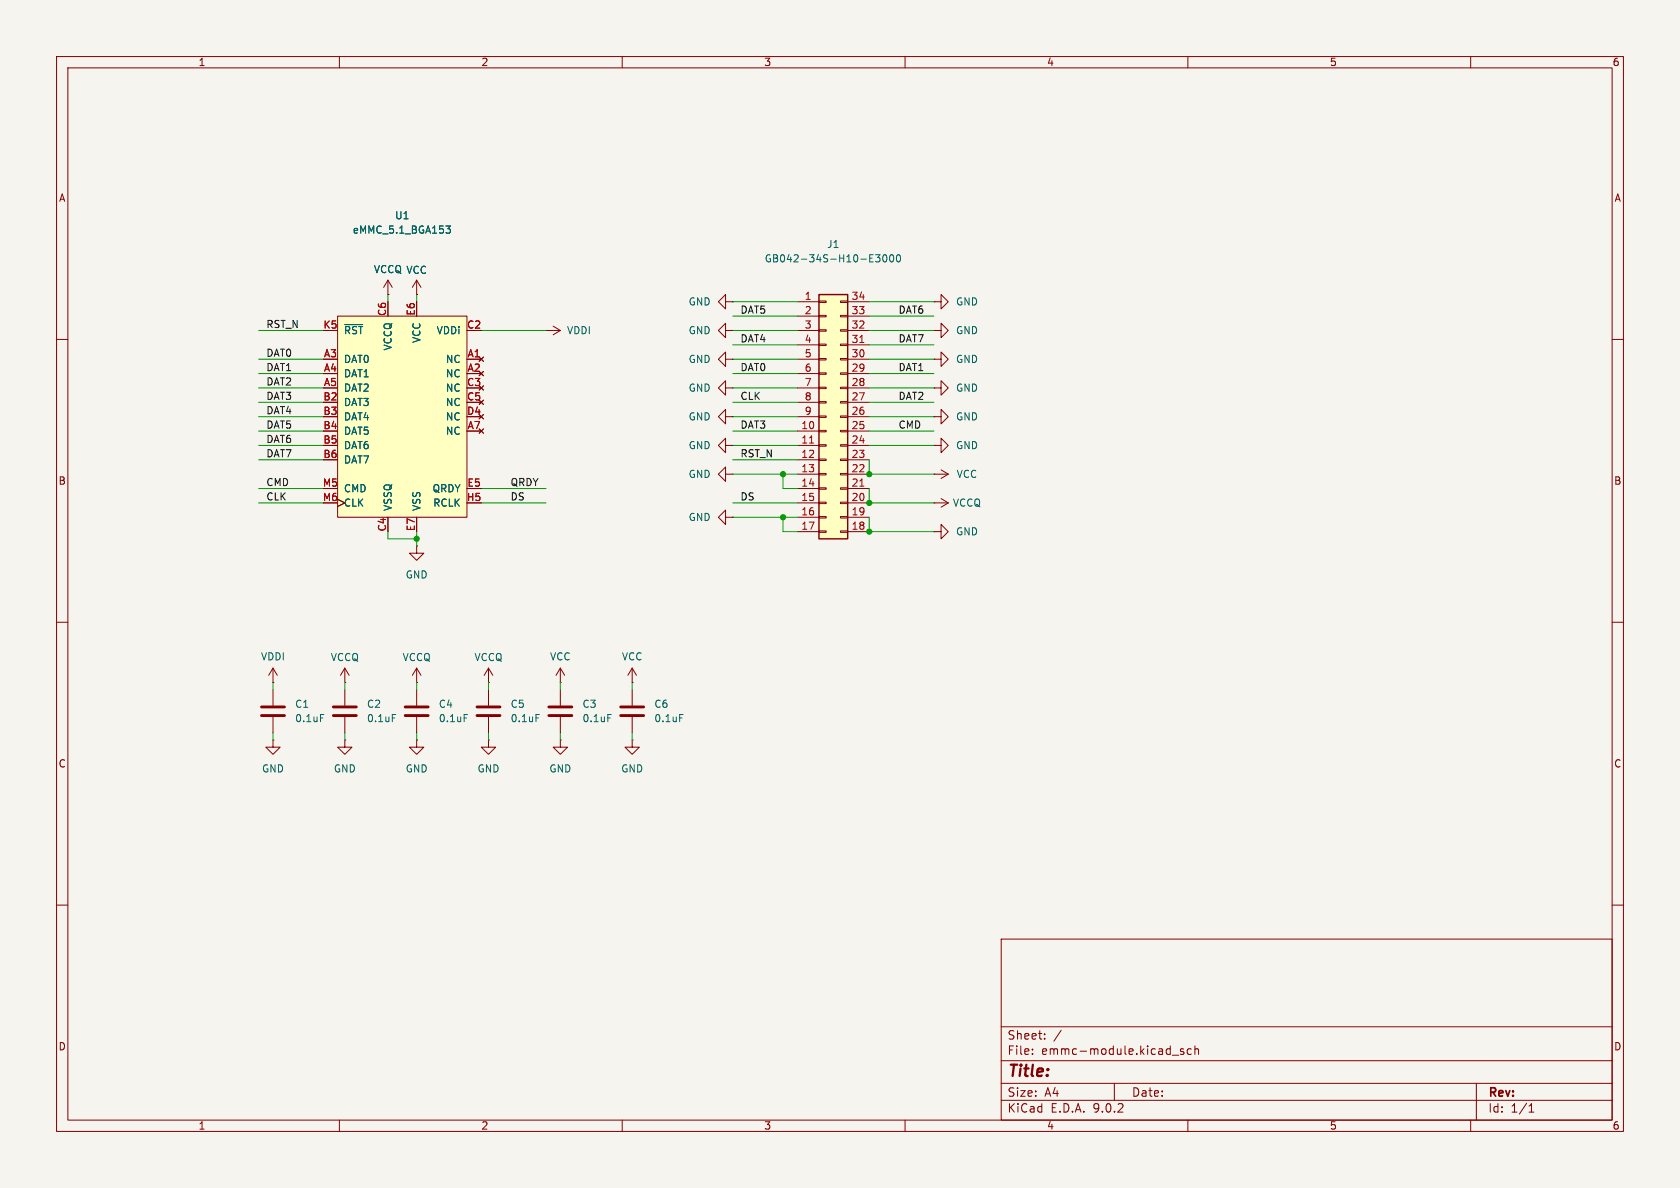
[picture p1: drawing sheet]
<svg xmlns="http://www.w3.org/2000/svg" width="297mm" height="210mm" viewBox="0 0 297 210" stroke-linecap="round" stroke-linejoin="round" font-family="sans-serif">
<path d="M0 0h297v210h-297z" fill="#f5f4ef" stroke="#f5f4ef" stroke-width=".18"/>
<g fill="none" stroke="#840000" stroke-width=".18">
<path d="M10 10h277v190h-277zM12 12h273v186h-273zM60 10v2M110 10v2M160 10v2M210 10v2M260 10v2M10 60h2M165.1 78.7h1.3v-1.2l1.2 1.2-1.2 1.3v-1.3M165.1 78.7h.1M165.1 68.6h1.3v-1.3l1.2 1.3-1.2 1.3v-1.3M165.1 68.6h.1"/>
<path d="M285 60h2M10 110h2M111.8 118.1l-.8 1.3M111.8 118.1l.7 1.3M111.8 118.1v2.6M285 110h2M48.3 130.8v1.3h1.2l-1.2 1.3-1.3-1.3h1.3M48.3 130.8h.1M99.1 130.8v1.3h1.2l-1.2 1.3-1.3-1.3h1.3M99.1 130.8h.1M111.8 120.7h.1M10 160h2"/>
<path d="M177 166h108v32h-108zM285 160h2M60 198v2M110 198v2M160 198v2M177 194.5h108M177 191.5h108M177 187.5h108M177 181.5h108M182.5 186.3v.1M182.5 185.5v.1M184.7 183.6v.1"/>
<path d="M184.7 182.8v.1M187.6 182.1l-1.3 2M197 191.5v3M207.2 186.5h1.2M209.2 185.5l-.3-.1-.2 .2v.2l.5 .2v.3h-.5M210 198v2M210.6 185.5l-.4-.1-.3 .3v.4l.1 .2h.6M211.2 185.5l.3-.1 .3 .1 .1 .9M211.2 184.9v1.5M260 198v2M261 191.5v6.5M270.3 196.6h.9"/>
<path d="M270.3 195.5l.4-.4v1.5"/>
</g>
<path d="M144.8 52.1h5.1v43.2h-5.1z" fill="#ffffc2"/>
<path d="M144.8 52.1h5.1v43.2h-5.1z" fill="none" stroke="#840000" stroke-width=".25"/>
<g fill="none" stroke="#840000" stroke-width=".18">
<path d="M68.6 52.1h.1M68.6 49.5l-.8 1.3M68.6 49.5l.7 1.3M68.6 49.5v2.6M73.7 52.1h.1M73.7 49.5l-.8 1.3M73.7 49.5l.7 1.3M73.7 49.5v2.6M128.3 58.4v-1.2l-1.3 1.2 1.3 1.3v-1.3h1.2M129.5 58.4h.1M141 53.3h3.8M141 55.9h3.8"/>
<path d="M141 58.4h3.8M144.8 53.2h1.2v.3h-1.2zM144.8 55.8h1.2v.2h-1.2zM144.8 58.3h1.2v.2h-1.2zM148.6 53.2h1.3v.3h-1.3zM148.6 55.8h1.3v.2h-1.3zM148.6 58.3h1.3v.2h-1.3zM149.9 53.3h3.8M149.9 55.9h3.8M149.9 58.4h3.8M128.3 73.7v-1.3l-1.3 1.3 1.3 1.2v-1.2h1.2M128.3 78.7v-1.2l-1.3 1.2 1.3 1.3v-1.3h1.2"/>
<path d="M128.3 63.5v-1.3l-1.3 1.3 1.3 1.3v-1.3h1.2M129.5 73.7h.1M129.5 78.7h.1M129.5 63.5h.1M141 61h3.8M141 63.5h3.8M141 66h3.8M141 68.6h3.8M141 71.1h3.8M141 73.7h3.8M141 76.2h3.8M141 78.7h3.8"/>
<path d="M144.8 60.8h1.2v.3h-1.2zM144.8 63.4h1.2v.2h-1.2zM144.8 65.9h1.2v.3h-1.2zM144.8 68.5h1.2v.2h-1.2zM144.8 71h1.2v.2h-1.2zM144.8 73.5h1.2v.3h-1.2zM144.8 76.1h1.2v.2h-1.2zM144.8 78.6h1.2v.3h-1.2zM148.6 60.8h1.3v.3h-1.3zM148.6 63.4h1.3v.2h-1.3zM148.6 65.9h1.3v.3h-1.3zM148.6 68.5h1.3v.2h-1.3z"/>
<path d="M148.6 71h1.3v.2h-1.3zM148.6 73.5h1.3v.3h-1.3zM148.6 76.1h1.3v.2h-1.3zM148.6 78.6h1.3v.3h-1.3zM149.9 61h3.8M149.9 63.5h3.8M149.9 66h3.8M149.9 68.6h3.8M149.9 71.1h3.8M149.9 73.7h3.8M149.9 76.2h3.8M149.9 78.7h3.8"/>
<path d="M165.1 73.7h1.3v-1.3l1.2 1.3-1.2 1.2v-1.2M165.1 73.7h.1M73.7 96.5v1.3h1.2l-1.2 1.3-1.3-1.3h1.3M73.7 96.5h.1M128.3 83.8v-1.2l-1.3 1.2 1.3 1.3v-1.3h1.2M128.3 91.4v-1.2l-1.3 1.2 1.3 1.3v-1.3h1.2M129.5 83.8h.1M129.5 91.4h.1M141 81.3h3.8M141 83.8h3.8M141 86.4h3.8M141 88.9h3.8"/>
<path d="M141 91.4h3.8M141 94h3.8M144.8 81.2h1.2v.2h-1.2zM144.8 83.7h1.2v.2h-1.2zM144.8 86.2h1.2v.3h-1.2zM144.8 88.8h1.2v.2h-1.2zM144.8 91.3h1.2v.3h-1.2zM144.8 93.9h1.2v.2h-1.2zM148.6 81.2h1.3v.2h-1.3zM148.6 83.7h1.3v.2h-1.3zM148.6 86.2h1.3v.3h-1.3zM148.6 88.8h1.3v.2h-1.3z"/>
<path d="M148.6 91.3h1.3v.3h-1.3zM148.6 93.9h1.3v.2h-1.3zM149.9 81.3h3.8M149.9 83.8h3.8M149.9 86.4h3.8M149.9 88.9h3.8M149.9 91.4h3.8M149.9 94h3.8M48.3 118.1l-.8 1.3M48.3 118.1l.7 1.3M48.3 118.1v2.6M61 118.1l-.8 1.3"/>
<path d="M61 118.1l.7 1.3M61 118.1v2.6M48.3 120.7h.1M48.3 121.9v2.8M48.3 126.7v2.8M61 120.7h.1"/>
</g>
<path d="M143.1 78.3h.7M152 60.5h.7M152 85.9h.7" fill="none" stroke="#a90000" stroke-width=".18"/>
<path d="M154.8 45h.8l-.4 .5 .3 .1v.6l-.2 .1-.5-.1M156.2 45.2l.2-.2a.68 .68 0 0 1 .4 .7 .68 .68 0 0 1-.4 .6l-.2-.1-.1-.4zM157.4 45.1l.2-.1a.68 .68 0 0 1 .4 .7 .68 .68 0 0 1-.4 .6 .84 .84 0 0 1-.2-1.2zM158.6 45.2l.2-.2a.68 .68 0 0 1 .4 .7 .68 .68 0 0 1-.4 .6l-.2-.1-.1-.4zM56.7 126.3h.6" fill="none" stroke="#006464" stroke-width=".18"/>
<path d="M46.2 126.5h4.1M46.2 125h4.1" fill="none" stroke="#840000" stroke-width=".51"/>
<path d="M59.7 55.9h22.8v35.5h-22.8z" fill="#ffffc2"/>
<g fill="none" stroke="#840000" stroke-width=".18">
<path d="M59.7 55.9h22.8v35.5h-22.8zM68.6 52.1h.1M73.7 52.1h.1M96.5 58.4h.1M96.5 58.4h2.6M97.8 57.7l1.3 .7M99.1 58.4l-1.3 .8M128.3 53.3v-1.2l-1.3 1.2 1.3 1.3v-1.3h1.2M129.5 53.3h.1M165.1 58.4h1.3v-1.2l1.2 1.2-1.2 1.3v-1.3M165.1 58.4h.1M165.1 53.3h1.3v-1.2l1.2 1.2-1.2 1.3v-1.3"/>
<path d="M165.1 53.3h.1M82.5 63.5h2.6M84.7 63.1l.8 .8M84.7 65.7l.8 .7M84.7 68.2l.8 .8M84.7 70.7l.8 .8M84.7 73.3l.8 .7M84.7 75.8l.8 .8M85.5 63.1l-.8 .8M85.5 65.7l-.8 .7M85.5 68.2l-.8 .8M85.5 70.7l-.8 .8"/>
<path d="M85.5 73.3l-.8 .7M85.5 75.8l-.8 .8M128.3 68.6v-1.3l-1.3 1.3 1.3 1.3v-1.3h1.2M129.5 68.6h.1M165.1 63.5h1.3v-1.3l1.2 1.3-1.2 1.3v-1.3M165.1 63.5h.1M59.7 88.3l1.3 .6-1.3 .6M165.1 83.8h.1M165.1 94h1.3v-1.3l1.2 1.3-1.2 1.3v-1.3M165.1 94h.1M165.1 88.9h.1M165.1 83.8h2.5"/>
<path d="M165.1 88.9h2.5M166.4 83.1l1.2 .7M166.4 88.1l1.2 .8M167.6 83.8l-1.2 .8M167.6 88.9l-1.2 .8M73.7 118.1l-.8 1.3M73.7 118.1l.7 1.3M73.7 118.1v2.6M86.4 118.1v2.6M86.4 118.1l-.8 1.3M86.4 118.1l.7 1.3M99.1 118.1v2.6"/>
<path d="M99.1 118.1l-.8 1.3M99.1 118.1l.7 1.3M61 130.8v1.3h1.2l-1.2 1.3-1.3-1.3h1.3M61 130.8h.1M61 121.9v2.8M61 126.7v2.8M73.7 130.8v1.3h1.2l-1.2 1.3-1.3-1.3h1.3M73.7 130.8h.1M73.7 120.7h.1M73.7 121.9v2.8M73.7 126.7v2.8M86.4 130.8v1.3h1.2l-1.2 1.3-1.3-1.3h1.3"/>
<path d="M86.4 130.8h.1M86.4 120.7h.1M86.4 121.9v2.8M86.4 126.7v2.8M99.1 120.7h.1M99.1 121.9v2.8M99.1 126.7v2.8M111.8 130.8v1.3h1.2l-1.2 1.3-1.3-1.3h1.3M111.8 130.8h.1M111.8 121.9v2.8M111.8 126.7v2.8"/>
</g>
<path d="M78.8 39.9h.8l-.4 .5 .4 .2v.4l-.2 .2h-.4M60.9 57.4h3.2M69.4 126.3h.6M82.1 126.3h.6M94.8 126.3h.6M107.5 126.3h.6M120.2 126.3h.6" fill="none" stroke="#006464" stroke-width=".18"/>
<path d="M58.9 126.5h4.1M58.9 125h4.1M71.6 126.5h4.1M71.6 125h4.1M84.3 126.5h4.1M84.3 125h4.1M97 126.5h4.1M97 125h4.1M109.7 126.5h4.1M109.7 125h4.1" fill="none" stroke="#840000" stroke-width=".51"/>
<g fill="none" stroke="#009600" stroke-width=".18">
<path d="M45.7 58.4h11.4M68.6 52.1v1.2M73.7 52.1v1.2M85.1 58.4h11.4M129.5 58.4h11.5M129.5 55.9h11.5M129.5 53.3h11.5M153.7 58.4h11.4M153.7 55.9h11.4M153.7 53.3h11.4M45.7 78.7h11.4M45.7 66h11.4"/>
<path d="M45.7 68.6h11.4M45.7 73.7h11.4M45.7 76.2h11.4M45.7 63.5h11.4M45.7 71.1h11.4M129.5 78.7h11.5M129.5 66h11.5M129.5 68.6h11.5M129.5 73.7h11.5M129.5 76.2h11.5M129.5 63.5h11.5M129.5 71.1h11.5"/>
<path d="M129.5 61h11.5M153.7 78.7h11.4M153.7 66h11.4M153.7 68.6h11.4M153.7 73.7h11.4M153.7 76.2h11.4M153.7 63.5h11.4M153.7 71.1h11.4M153.7 61h11.4M45.7 88.9h11.4M45.7 86.4h11.4M45.7 81.3h11.4"/>
<path d="M68.6 94v1.3h5.1M73.7 94v2.5M85.1 88.9h11.4M85.1 86.4h11.4M129.5 88.9h11.5M129.5 91.4h11.5M129.5 83.8h11.5M129.5 81.3h11.5M138.4 91.4v2.6h2.6M138.4 83.8v2.6h2.6M153.7 91.4v2.6h11.4M153.7 81.3v2.5h11.4"/>
<path d="M153.7 86.4v2.5h11.4M48.3 120.7v1.2M48.3 129.5v1.3M61 120.7v1.2M61 129.5v1.3M73.7 120.7v1.2M73.7 129.5v1.3M86.4 120.7v1.2M86.4 129.5v1.3M99.1 120.7v1.2M99.1 129.5v1.3M111.8 120.7v1.2"/>
<path d="M111.8 129.5v1.3"/>
</g>
<g fill="#009600" stroke="#009600" stroke-width=".18">
<circle cx="138.4" cy="91.4" r=".46"/>
<circle cx="138.4" cy="83.8" r=".46"/>
<circle cx="153.7" cy="83.8" r=".46"/>
<circle cx="153.7" cy="88.9" r=".46"/>
<circle cx="153.7" cy="94" r=".46"/>
<circle cx="73.7" cy="95.3" r=".46"/>
</g>
<text font-size="2.8" fill="#840000" x="178" y="190.9">Title:</text>
<g font-size="2.1" fill="#840000">
<text x="178" y="184">Sheet:</text>
<text x="178" y="186.7">File:</text>
<text x="184.1" y="186.7">emmc-module.kicad_sch</text>
<text x="178" y="196.9">KiCad</text>
<text x="178" y="194.1">Size:</text>
<text x="184.7" y="194.1">A4</text>
<text x="185.7" y="196.9">E.D.A.</text>
<text x="193.3" y="196.9">9.0.2</text>
<text x="200" y="194.1">Date:</text>
<text x="263" y="194.3">Rev:</text>
<text x="263" y="196.9">Id:</text>
<text x="267.1" y="196.9">1/1</text>
</g>
<g font-size="1.8" fill="#840000">
<text x="35" y="11.9">1</text>
<text x="85" y="11.9">2</text>
<text x="135" y="11.9">3</text>
<text x="185" y="11.9">4</text>
<text x="235" y="11.9">5</text>
<text x="285" y="11.9">6</text>
<text x="10.3" y="35.9">A</text>
<text x="285.3" y="35.9">A</text>
<text x="10.3" y="85.9">B</text>
<text x="285.3" y="85.9">B</text>
<text x="10.3" y="135.9">C</text>
<text x="285.3" y="135.9">C</text>
<text x="10.3" y="185.9">D</text>
<text x="285.3" y="185.9">D</text>
<text x="35" y="199.9">1</text>
<text x="85" y="199.9">2</text>
<text x="135" y="199.9">3</text>
<text x="185" y="199.9">4</text>
<text x="235" y="199.9">5</text>
<text x="285" y="199.9">6</text>
</g>
<g font-size="1.8" fill="#006464">
<text x="62.3" y="41.5">eMMC_5.1_BGA153</text>
<text x="69.7" y="39">U1</text>
<text x="135.1" y="46.6">GB042-34S-H10-E3000</text>
<text x="146.1" y="44">J1</text>
<text x="66" y="48.5">VCCQ VCC</text>
<text x="60.7" y="59.3">~{RST}</text>
<text x="77.1" y="59.3">VDDi</text>
<text x="100.1" y="59.3">VDDI</text>
<text x="121.6" y="59.3">GND</text>
<text x="121.6" y="54.2">GND</text>
<text x="168.9" y="59.3">GND</text>
<text x="168.9" y="54.2">GND</text>
<text x="60.7" y="64.4">DAT0</text>
<text x="69.4" y="62.1" transform="rotate(-90 69.4 62.1)">VCCQ</text>
<text x="74.5" y="60.7" transform="rotate(-90 74.5 60.7)">VCC</text>
<text x="78.7" y="64.4">NC</text>
<text x="121.6" y="64.4">GND</text>
<text x="168.9" y="64.4">GND</text>
<text x="60.7" y="66.9">DAT1</text>
<text x="60.7" y="69.4">DAT2</text>
<text x="60.7" y="72">DAT3</text>
<text x="78.7" y="66.9">NC</text>
<text x="78.7" y="69.4">NC</text>
<text x="78.7" y="72">NC</text>
<text x="121.6" y="69.4">GND</text>
<text x="168.9" y="69.4">GND</text>
<text x="60.7" y="74.5">DAT4</text>
<text x="60.7" y="77.1">DAT5</text>
<text x="78.7" y="74.5">NC</text>
<text x="78.7" y="77.1">NC</text>
<text x="121.6" y="74.5">GND</text>
<text x="168.9" y="74.5">GND</text>
<text x="60.7" y="79.6">DAT6</text>
<text x="60.7" y="82.1">DAT7</text>
<text x="121.6" y="79.6">GND</text>
<text x="168.9" y="79.6">GND</text>
<text x="60.7" y="87.2">CMD</text>
<text x="60.7" y="89.8">CLK</text>
<text x="76.4" y="87.2">QRDY</text>
<text x="76.5" y="89.8">RCLK</text>
<text x="121.6" y="84.7">GND</text>
<text x="168.4" y="89.8">VCCQ</text>
<text x="169" y="84.7">VCC</text>
<text x="69.4" y="90.4" transform="rotate(-90 69.4 90.4)">VSSQ</text>
<text x="74.5" y="90.4" transform="rotate(-90 74.5 90.4)">VSS</text>
<text x="121.6" y="92.3">GND</text>
<text x="168.9" y="94.8">GND</text>
<text x="71.6" y="102.5">GND</text>
<text x="46" y="116.9">VDDI</text>
<text x="58.4" y="117.1">VCCQ</text>
<text x="71.1" y="117.1">VCCQ</text>
<text x="83.8" y="117.1">VCCQ</text>
<text x="97.1" y="116.9">VCC</text>
<text x="109.8" y="116.9">VCC</text>
<text x="52.1" y="125.3">C1</text>
<text x="64.8" y="125.3">C2</text>
<text x="77.5" y="125.3">C4</text>
<text x="90.2" y="125.3">C5</text>
<text x="102.9" y="125.3">C3</text>
<text x="115.6" y="125.3">C6</text>
<text x="52.1" y="127.9">0.1uF</text>
<text x="64.8" y="127.9">0.1uF</text>
<text x="77.5" y="127.9">0.1uF</text>
<text x="90.2" y="127.9">0.1uF</text>
<text x="102.9" y="127.9">0.1uF</text>
<text x="115.6" y="127.9">0.1uF</text>
<text x="46.2" y="136.8">GND</text>
<text x="58.9" y="136.8">GND</text>
<text x="71.6" y="136.8">GND</text>
<text x="84.3" y="136.8">GND</text>
<text x="97" y="136.8">GND</text>
<text x="109.7" y="136.8">GND</text>
</g>
<g font-size="1.8" fill="#a90000">
<text x="142.2" y="53.1">1</text>
<text x="150.5" y="53.1">34</text>
<text x="57.1" y="58.2">K5</text>
<text x="68.3" y="56" transform="rotate(-90 68.3 56)">C6</text>
<text x="73.4" y="55.9" transform="rotate(-90 73.4 55.9)">E6</text>
<text x="82.5" y="58.2">C2</text>
<text x="142.2" y="55.6">2</text>
<text x="142.2" y="58.2">3</text>
<text x="150.5" y="55.6">33</text>
<text x="150.5" y="58.2">32</text>
<text x="57.2" y="63.2">A3</text>
<text x="57.2" y="65.8">A4</text>
<text x="82.6" y="63.2">A1</text>
<text x="82.6" y="65.8">A2</text>
<text x="142.2" y="60.7">4</text>
<text x="142.2" y="63.2">5</text>
<text x="142.2" y="65.8">6</text>
<text x="150.5" y="60.7">31</text>
<text x="150.5" y="63.2">30</text>
<text x="150.5" y="65.8">29</text>
<text x="57.1" y="70.9">B2</text>
<text x="57.2" y="68.3">A5</text>
<text x="82.5" y="68.3">C3</text>
<text x="82.5" y="70.9">C5</text>
<text x="142.2" y="68.3">7</text>
<text x="142.2" y="70.9">8</text>
<text x="150.5" y="68.3">28</text>
<text x="150.5" y="70.9">27</text>
<text x="57.1" y="73.4">B3</text>
<text x="57.1" y="75.9">B4</text>
<text x="82.5" y="73.4">D4</text>
<text x="82.6" y="75.9">A7</text>
<text x="141.6" y="75.9">10</text>
<text x="142.2" y="73.4">9</text>
<text x="150.5" y="73.4">26</text>
<text x="150.5" y="75.9">25</text>
<text x="57.1" y="78.5">B5</text>
<text x="57.1" y="81">B6</text>
<text x="141.6" y="78.5">11</text>
<text x="141.6" y="81">12</text>
<text x="141.6" y="83.6">13</text>
<text x="150.5" y="78.5">24</text>
<text x="150.5" y="81">23</text>
<text x="150.5" y="83.6">22</text>
<text x="57" y="86.1">M5</text>
<text x="57" y="88.6">M6</text>
<text x="82.4" y="88.6">H5</text>
<text x="82.5" y="86.1">E5</text>
<text x="141.6" y="86.1">14</text>
<text x="141.6" y="88.6">15</text>
<text x="150.5" y="86.1">21</text>
<text x="150.5" y="88.6">20</text>
<text x="68.3" y="94.1" transform="rotate(-90 68.3 94.1)">C4</text>
<text x="73.4" y="94" transform="rotate(-90 73.4 94)">E7</text>
<text x="141.6" y="91.2">16</text>
<text x="141.6" y="93.7">17</text>
<text x="150.5" y="91.2">19</text>
<text x="150.5" y="93.7">18</text>
</g>
<g font-size="1.8" fill="#0f0f0f">
<text x="47" y="58.1">RST_N</text>
<text x="130.8" y="55.5">DAT5</text>
<text x="158.7" y="55.5">DAT6</text>
<text x="47" y="63.2">DAT0</text>
<text x="47" y="65.7">DAT1</text>
<text x="130.8" y="60.6">DAT4</text>
<text x="130.8" y="65.7">DAT0</text>
<text x="158.7" y="60.6">DAT7</text>
<text x="158.7" y="65.7">DAT1</text>
<text x="47" y="70.8">DAT3</text>
<text x="47" y="68.2">DAT2</text>
<text x="130.8" y="70.8">CLK</text>
<text x="158.7" y="70.8">DAT2</text>
<text x="47" y="75.9">DAT5</text>
<text x="47" y="73.3">DAT4</text>
<text x="130.8" y="75.9">DAT3</text>
<text x="158.7" y="75.9">CMD</text>
<text x="47" y="80.9">DAT7</text>
<text x="47" y="78.4">DAT6</text>
<text x="130.8" y="80.9">RST_N</text>
<text x="47" y="88.6">CLK</text>
<text x="47" y="86">CMD</text>
<text x="90.2" y="86">QRDY</text>
<text x="90.2" y="88.6">DS</text>
<text x="130.8" y="88.6">DS</text>
</g>
</svg>
